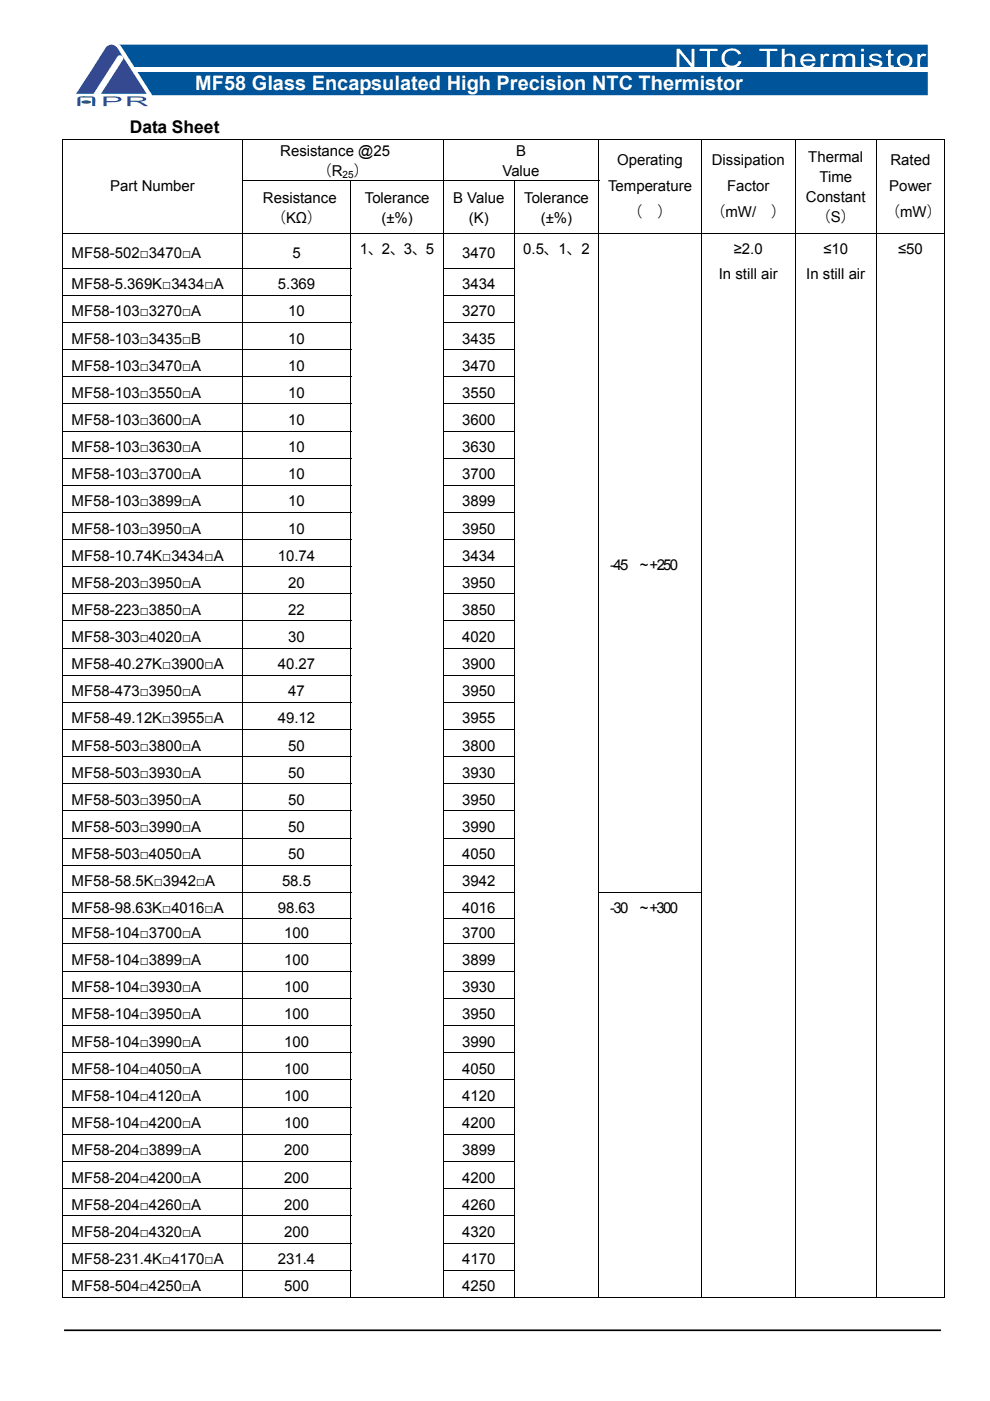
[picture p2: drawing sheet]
<svg xmlns="http://www.w3.org/2000/svg" width="210mm" height="297mm" viewBox="0 0 210 297" stroke-linecap="round" stroke-linejoin="round" font-family="sans-serif">
<path d="M25 9.5h171.8v10.7h-164.5l-6.2-9.7-.6-.9z" fill-rule="evenodd" fill="#00559a"/>
<path d="M22.7 9.8a1.59 1.59 0 0 1 2.5 .9l5.9 9.2h-15z" fill-rule="evenodd" fill="#354990"/>
<path d="M16.5 20.7a5.3 5.3 0 0 1 3.6 0l.1 1.8h-.6v-1.8h-2.5l-.1 1.8h-.6z" fill="#334990"/>
<path d="M25 11.9a.67 .67 0 0 1 .9-.1 .67 .67 0 0 1 .2 .8l-4.7 7.3h-1.6z" fill-rule="evenodd" fill="#fff"/>
<path d="M21.9 20.4a9.2 9.2 0 0 1 3.7 .4l.2 .3-.2 .2a4 4 0 0 1-2.6 .4h-.4v.8h-.7zM22.6 20.7v.7h1.6a.59 .59 0 0 0 .9-.4l-.6-.3zM27 20.4h2.5a1.47 1.47 0 0 1 1.5 .6 1.28 1.28 0 0 1-1.4 .6l.8 .2 1 .7h-.8l-.6-.4a2.71 2.71 0 0 0-2.3-.5v.9h-.7zM27.7 20.7v.7a4.7 4.7 0 0 0 2.6-.3v-.2l-.4-.2z" fill="#334990"/>
<path d="M17.3 21.5a1.65 1.65 0 0 1 2 .2 1.73 1.73 0 0 1-2-.1z" fill-rule="evenodd" fill="#00923f"/>
<g fill="#fff">
<path d="M28.4 14.4h170.6v.9h-170.6z"/>
<path d="M143.5 10.4h.7l2.5 3.1v-3.1h.6v3.9h-.7l-2.5-3.1v3.1h-.6zM148.4 10.4h3.8v.4h-1.6v3.5h-.6v-3.5h-1.6zM153.4 11a2.35 2.35 0 0 1 3.8 .4l-.6 .2a1.59 1.59 0 0 0-2.8-.1 1.59 1.59 0 0 0 1.3 2.4 1.35 1.35 0 0 0 1.5-1l.7 .1a2.18 2.18 0 0 1-3 1.2 2.18 2.18 0 0 1-.9-3.2zM161.1 10.4h3.8v.4h-1.6v3.5h-.7v-3.5h-1.5zM165.8 10.4h.6v1.3a1.27 1.27 0 0 1 1.3-.4 1.27 1.27 0 0 1 1 1v2h-.6v-1.9a.61 .61 0 0 0-.6-.6h-.5a1.3 1.3 0 0 0-.6 1.6v.9h-.6zM170.2 11.7a1.64 1.64 0 0 1 1.8-.2 1.64 1.64 0 0 1 1 1.5h-2.7a1.03 1.03 0 0 0 .9 1 1.03 1.03 0 0 0 1.1-.6h.6a1.62 1.62 0 0 1-2.3 .8 1.62 1.62 0 0 1-.4-2.5zM170.5 12.2l-.1 .4h1.9a1.01 1.01 0 0 0-.7-.8 1.01 1.01 0 0 0-1.1 .4zM174.1 11.4h.5v.5a.89 .89 0 0 1 1.3-.4l-.2 .5-.5-.1a1.25 1.25 0 0 0-.6 1.5v.9h-.5zM176.7 11.4h.5v.4a1.32 1.32 0 0 1 2 .1 1.15 1.15 0 0 1 1.2-.6 1.15 1.15 0 0 1 1 .9v2.1h-.6v-1.8a.74 .74 0 0 0-.8-.7 .74 .74 0 0 0-.7 .7v1.8h-.6v-2a.76 .76 0 0 0-.9-.5 .76 .76 0 0 0-.6 .8v1.7h-.5zM182.6 10.4h.6v.5h-.6zM182.6 11.4h.6v2.9h-.6zM184.5 11.8a1.64 1.64 0 0 1 2.5 .4h-.5a.88 .88 0 0 0-1.6 0l.3 .2 .9 .2a.9 .9 0 0 1 1 1.1 1.67 1.67 0 0 1-2.8-.3h.5l.1 .1a.93 .93 0 0 0 .8 .5 .93 .93 0 0 0 .8-.6l-.9-.4a.96 .96 0 0 1-1.1-1.2zM188.3 10.7l.6-.3v1h.6v.4h-.6v1.9l.6 .2 .1 .4h-.3a.68 .68 0 0 1-1-.6v-1.9h-.4v-.4h.4zM190.7 11.8a1.6 1.6 0 0 1 2.3 0 1.6 1.6 0 0 1-.1 2.3 1.61 1.61 0 0 1-2.2-.1 1.61 1.61 0 0 1 0-2.2zM191.2 12a1.11 1.11 0 0 0 .1 1.8 1.11 1.11 0 0 0 1.7-.8 1.11 1.11 0 0 0-1.5-1.2zM194.6 11.4h.5v.5a.89 .89 0 0 1 1.4-.4l-.2 .5-.6-.1a1.3 1.3 0 0 0-.6 1.5l.1 .9h-.6z"/>
</g>
<path d="M13.6 282h186" fill="none" stroke="#000" stroke-width=".35"/>
<g fill="#000">
<path d="M13.2 29.6h.2v.1h-.2zM13.2 38.2h.2v.2h-.2zM148.7 38.2h.1v.2h-.1zM168.6 38.2h.2v.2h-.2zM185.8 38.2h.1v.2h-.1zM200.3 29.6h.2v.1h-.2zM200.3 38.2h.2v.2h-.2zM126.9 56.8h.2v.2h-.2zM148.7 56.8h.1v.2h-.1zM168.6 56.8h.2v.2h-.2zM185.8 56.8h.1v.2h-.1zM200.3 56.8h.2v.2h-.2z"/>
<path d="M126.9 62.5h.2v.2h-.2zM126.9 68.3h.2v.2h-.2zM126.9 74h.2v.2h-.2zM126.9 79.8h.2v.2h-.2zM148.7 62.5h.1v.2h-.1zM148.7 68.3h.1v.2h-.1zM148.7 74h.1v.2h-.1zM148.7 79.8h.1v.2h-.1zM168.6 62.5h.2v.2h-.2zM168.6 68.3h.2v.2h-.2zM168.6 74h.2v.2h-.2zM168.6 79.8h.2v.2h-.2z"/>
<path d="M185.8 62.5h.1v.2h-.1zM185.8 68.3h.1v.2h-.1zM185.8 74h.1v.2h-.1zM185.8 79.8h.1v.2h-.1zM200.3 62.5h.2v.2h-.2zM200.3 68.3h.2v.2h-.2zM200.3 74h.2v.2h-.2zM200.3 79.8h.2v.2h-.2zM126.9 85.6h.2v.1h-.2zM126.9 91.3h.2v.2h-.2zM126.9 97.1h.2v.1h-.2zM148.7 85.6h.1v.1h-.1z"/>
<path d="M148.7 91.3h.1v.2h-.1zM148.7 97.1h.1v.1h-.1zM168.6 85.6h.2v.1h-.2zM168.6 91.3h.2v.2h-.2zM168.6 97.1h.2v.1h-.2zM185.8 85.6h.1v.1h-.1zM185.8 91.3h.1v.2h-.1zM185.8 97.1h.1v.1h-.1zM200.3 85.6h.2v.1h-.2zM200.3 91.3h.2v.2h-.2zM200.3 97.1h.2v.1h-.2zM126.9 102.8h.2v.2h-.2z"/>
<path d="M126.9 108.6h.2v.1h-.2zM126.9 114.3h.2v.2h-.2zM148.7 102.8h.1v.2h-.1zM148.7 108.6h.1v.1h-.1zM148.7 114.3h.1v.2h-.1zM168.6 102.8h.2v.2h-.2zM168.6 108.6h.2v.1h-.2zM168.6 114.3h.2v.2h-.2zM185.8 102.8h.1v.2h-.1zM185.8 108.6h.1v.1h-.1zM185.8 114.3h.1v.2h-.1zM200.3 102.8h.2v.2h-.2z"/>
<path d="M200.3 108.6h.2v.1h-.2zM200.3 114.3h.2v.2h-.2zM126.9 120.1h.2v.1h-.2zM126.9 125.8h.2v.2h-.2zM126.9 131.6h.2v.1h-.2zM126.9 137.3h.2v.2h-.2zM148.7 120.1h.1v.1h-.1zM148.7 125.8h.1v.2h-.1zM148.7 131.6h.1v.1h-.1zM148.7 137.3h.1v.2h-.1zM168.6 120.1h.2v.1h-.2zM168.6 125.8h.2v.2h-.2z"/>
<path d="M168.6 131.6h.2v.1h-.2zM168.6 137.3h.2v.2h-.2zM185.8 120.1h.1v.1h-.1zM185.8 125.8h.1v.2h-.1zM185.8 131.6h.1v.1h-.1zM185.8 137.3h.1v.2h-.1zM200.3 120.1h.2v.1h-.2zM200.3 125.8h.2v.2h-.2zM200.3 131.6h.2v.1h-.2zM200.3 137.3h.2v.2h-.2zM126.9 143.1h.2v.2h-.2zM126.9 148.8h.2v.2h-.2z"/>
<path d="M126.9 154.6h.2v.1h-.2zM148.7 143.1h.1v.2h-.1zM148.7 148.8h.1v.2h-.1zM148.7 154.6h.1v.1h-.1zM168.6 143.1h.2v.2h-.2zM168.6 148.8h.2v.2h-.2zM168.6 154.6h.2v.1h-.2zM185.8 143.1h.1v.2h-.1zM185.8 148.8h.1v.2h-.1zM185.8 154.6h.1v.1h-.1zM200.3 143.1h.2v.2h-.2zM200.3 148.8h.2v.2h-.2z"/>
<path d="M200.3 154.6h.2v.1h-.2zM126.9 160.3h.2v.2h-.2zM126.9 166.1h.2v.2h-.2zM126.9 171.8h.2v.2h-.2zM126.9 177.6h.2v.2h-.2zM148.7 160.3h.1v.2h-.1zM148.7 166.1h.1v.2h-.1zM148.7 171.8h.1v.2h-.1zM148.7 177.6h.1v.2h-.1zM168.6 160.3h.2v.2h-.2zM168.6 166.1h.2v.2h-.2zM168.6 171.8h.2v.2h-.2z"/>
<path d="M168.6 177.6h.2v.2h-.2zM185.8 160.3h.1v.2h-.1zM185.8 166.1h.1v.2h-.1zM185.8 171.8h.1v.2h-.1zM185.8 177.6h.1v.2h-.1zM200.3 160.3h.2v.2h-.2zM200.3 166.1h.2v.2h-.2zM200.3 171.8h.2v.2h-.2zM200.3 177.6h.2v.2h-.2zM126.9 183.3h.2v.2h-.2zM126.9 194.6h.2v.1h-.2zM148.7 183.3h.1v.2h-.1z"/>
<path d="M148.7 194.6h.1v.1h-.1zM168.6 183.3h.2v.2h-.2zM168.6 189.1h.2v.2h-.2zM168.6 194.6h.2v.1h-.2zM185.8 183.3h.1v.2h-.1zM185.8 189.1h.1v.2h-.1zM185.8 194.6h.1v.1h-.1zM200.3 183.3h.2v.2h-.2zM200.3 189.1h.2v.2h-.2zM200.3 194.6h.2v.1h-.2zM126.9 200h.2v.2h-.2zM126.9 205.8h.2v.2h-.2z"/>
<path d="M126.9 211.6h.2v.1h-.2zM126.9 217.3h.2v.2h-.2zM148.7 200h.1v.2h-.1zM148.7 205.8h.1v.2h-.1zM148.7 211.6h.1v.1h-.1zM148.7 217.3h.1v.2h-.1zM168.6 200h.2v.2h-.2zM168.6 205.8h.2v.2h-.2zM168.6 211.6h.2v.1h-.2zM168.6 217.3h.2v.2h-.2zM185.8 200h.1v.2h-.1zM185.8 205.8h.1v.2h-.1z"/>
<path d="M185.8 211.6h.1v.1h-.1zM185.8 217.3h.1v.2h-.1zM200.3 200h.2v.2h-.2zM200.3 205.8h.2v.2h-.2zM200.3 211.6h.2v.1h-.2zM200.3 217.3h.2v.2h-.2zM126.9 223.1h.2v.2h-.2zM126.9 228.9h.2v.1h-.2zM126.9 234.6h.2v.2h-.2zM148.7 223.1h.1v.2h-.1zM148.7 228.9h.1v.1h-.1zM148.7 234.6h.1v.2h-.1z"/>
<path d="M168.6 223.1h.2v.2h-.2zM168.6 228.9h.2v.1h-.2zM168.6 234.6h.2v.2h-.2zM185.8 223.1h.1v.2h-.1zM185.8 228.9h.1v.1h-.1zM185.8 234.6h.1v.2h-.1zM200.3 223.1h.2v.2h-.2zM200.3 228.9h.2v.1h-.2zM200.3 234.6h.2v.2h-.2zM126.9 240.4h.2v.2h-.2zM126.9 246.2h.2v.1h-.2zM126.9 251.9h.2v.2h-.2z"/>
<path d="M126.9 257.7h.2v.2h-.2zM148.7 240.4h.1v.2h-.1zM148.7 246.2h.1v.1h-.1zM148.7 251.9h.1v.2h-.1zM148.7 257.7h.1v.2h-.1zM168.6 240.4h.2v.2h-.2zM168.6 246.2h.2v.1h-.2zM168.6 251.9h.2v.2h-.2zM168.6 257.7h.2v.2h-.2zM185.8 240.4h.1v.2h-.1zM185.8 246.2h.1v.1h-.1zM185.8 251.9h.1v.2h-.1z"/>
<path d="M185.8 257.7h.1v.2h-.1zM200.3 240.4h.2v.2h-.2zM200.3 246.2h.2v.1h-.2zM200.3 251.9h.2v.2h-.2zM200.3 257.7h.2v.2h-.2zM126.9 263.5h.2v.2h-.2zM126.9 269.2h.2v.2h-.2zM148.7 263.5h.1v.2h-.1zM148.7 269.2h.1v.2h-.1zM168.6 263.5h.2v.2h-.2zM168.6 269.2h.2v.2h-.2zM185.8 263.5h.1v.2h-.1z"/>
<path d="M185.8 269.2h.1v.2h-.1zM200.3 263.5h.2v.2h-.2zM200.3 269.2h.2v.2h-.2zM200.3 275h.2v.2h-.2z"/>
</g>
<g fill="none" stroke="#000" stroke-width=".21">
<path d="M13.2 29.7h187.3M13.3 29.7v8.5M13.3 38.4v11M51.3 38.3h75.8M51.4 29.7v8.5M51.4 38.4v11M74.4 38.4v11M94 29.7v8.5M94 38.4v11M109.1 38.4v11M127 29.7v8.5M127 38.4v11"/>
<path d="M148.7 29.7v8.5M148.7 38.4v11M168.7 29.7v8.5M168.7 38.4v11M185.8 29.7v8.5M185.8 38.4v11M200.4 29.7v8.5M200.4 38.4v11M13.2 49.4h187.3M13.2 56.9h61.3M13.3 49.5v7.3M13.3 57v5.5"/>
<path d="M51.4 49.5v7.3M51.4 57v5.5M74.4 49.5v7.3M74.4 57v5.5M93.9 56.9h15.3M94 49.5v7.3M94 57v5.5M109.1 49.5v7.3M109.1 57v5.5M127 49.5v7.3M127 57v5.5M148.7 49.5v7.3"/>
<path d="M148.7 57v5.5M168.7 49.5v7.3M168.7 57v5.5M185.8 49.5v7.3M185.8 57v5.5M200.4 49.5v7.3M200.4 57v5.5M13.2 62.6h61.3M13.2 68.4h61.3M13.2 74.1h61.3M13.2 79.9h61.3M13.3 62.7v5.6"/>
<path d="M13.3 68.5v5.5M13.3 74.2v5.6M13.3 80v5.6M51.4 62.7v5.6M51.4 68.5v5.5M51.4 74.2v5.6M51.4 80v5.6M74.4 62.7v5.6M74.4 68.5v5.5M74.4 74.2v5.6M74.4 80v5.6M93.9 62.6h15.3"/>
<path d="M93.9 68.4h15.3M93.9 74.1h15.3M93.9 79.9h15.3M94 62.7v5.6M94 68.5v5.5M94 74.2v5.6M94 80v5.6M109.1 62.7v5.6M109.1 68.5v5.5M109.1 74.2v5.6M109.1 80v5.6M127 62.7v5.6"/>
<path d="M127 68.5v5.5M127 74.2v5.6M127 80v5.6M148.7 62.7v5.6M148.7 68.5v5.5M148.7 74.2v5.6M148.7 80v5.6M168.7 62.7v5.6M168.7 68.5v5.5M168.7 74.2v5.6M168.7 80v5.6M185.8 62.7v5.6"/>
<path d="M185.8 68.5v5.5M185.8 74.2v5.6M185.8 80v5.6M200.4 62.7v5.6M200.4 68.5v5.5M200.4 74.2v5.6M200.4 80v5.6M13.2 85.6h61.3M13.2 91.4h61.3M13.2 97.2h61.3M13.3 85.7v5.6M13.3 91.5v5.6"/>
<path d="M13.3 97.2v5.6M51.4 85.7v5.6M51.4 91.5v5.6M51.4 97.2v5.6M74.4 85.7v5.6M74.4 91.5v5.6M74.4 97.2v5.6M93.9 85.6h15.3M93.9 91.4h15.3M93.9 97.2h15.3M94 85.7v5.6M94 91.5v5.6"/>
<path d="M94 97.2v5.6M109.1 85.7v5.6M109.1 91.5v5.6M109.1 97.2v5.6M127 85.7v5.6M127 91.5v5.6M127 97.2v5.6M148.7 85.7v5.6M148.7 91.5v5.6M148.7 97.2v5.6M168.7 85.7v5.6M168.7 91.5v5.6"/>
<path d="M168.7 97.2v5.6M185.8 85.7v5.6M185.8 91.5v5.6M185.8 97.2v5.6M200.4 85.7v5.6M200.4 91.5v5.6M200.4 97.2v5.6M13.2 102.9h61.3M13.2 108.6h61.3M13.2 114.4h61.3M13.3 103v5.6M13.3 108.7v5.6"/>
<path d="M13.3 114.5v5.6M51.4 103v5.6M51.4 108.7v5.6M51.4 114.5v5.6M74.4 103v5.6M74.4 108.7v5.6M74.4 114.5v5.6M93.9 102.9h15.3M93.9 108.6h15.3M93.9 114.4h15.3M94 103v5.6M94 108.7v5.6"/>
<path d="M94 114.5v5.6M109.1 103v5.6M109.1 108.7v5.6M109.1 114.5v5.6M127 103v5.6M127 108.7v5.6M127 114.5v5.6M148.7 103v5.6M148.7 108.7v5.6M148.7 114.5v5.6M168.7 103v5.6M168.7 108.7v5.6"/>
<path d="M168.7 114.5v5.6M185.8 103v5.6M185.8 108.7v5.6M185.8 114.5v5.6M200.4 103v5.6M200.4 108.7v5.6M200.4 114.5v5.6M13.2 120.2h61.3M13.2 125.9h61.3M13.2 131.7h61.3M13.2 137.4h61.3M13.3 120.2v5.6"/>
<path d="M13.3 126v5.6M13.3 131.7v5.6M13.3 137.5v5.6M51.4 120.2v5.6M51.4 126v5.6M51.4 131.7v5.6M51.4 137.5v5.6M74.4 120.2v5.6M74.4 126v5.6M74.4 131.7v5.6M74.4 137.5v5.6M93.9 120.2h15.3"/>
<path d="M93.9 125.9h15.3M93.9 131.7h15.3M93.9 137.4h15.3M94 120.2v5.6M94 126v5.6M94 131.7v5.6M94 137.5v5.6M109.1 120.2v5.6M109.1 126v5.6M109.1 131.7v5.6M109.1 137.5v5.6M127 120.2v5.6"/>
<path d="M127 126v5.6M127 131.7v5.6M127 137.5v5.6M148.7 120.2v5.6M148.7 126v5.6M148.7 131.7v5.6M148.7 137.5v5.6M168.7 120.2v5.6M168.7 126v5.6M168.7 131.7v5.6M168.7 137.5v5.6M185.8 120.2v5.6"/>
<path d="M185.8 126v5.6M185.8 131.7v5.6M185.8 137.5v5.6M200.4 120.2v5.6M200.4 126v5.6M200.4 131.7v5.6M200.4 137.5v5.6M13.2 143.2h61.3M13.2 148.9h61.3M13.2 154.7h61.3M13.3 143.3v5.5M13.3 149v5.6"/>
<path d="M13.3 154.7v5.6M51.4 143.3v5.5M51.4 149v5.6M51.4 154.7v5.6M74.4 143.3v5.5M74.4 149v5.6M74.4 154.7v5.6M93.9 143.2h15.3M93.9 148.9h15.3M93.9 154.7h15.3M94 143.3v5.5M94 149v5.6"/>
<path d="M94 154.7v5.6M109.1 143.3v5.5M109.1 149v5.6M109.1 154.7v5.6M127 143.3v5.5M127 149v5.6M127 154.7v5.6M148.7 143.3v5.5M148.7 149v5.6M148.7 154.7v5.6M168.7 143.3v5.5M168.7 149v5.6"/>
<path d="M168.7 154.7v5.6M185.8 143.3v5.5M185.8 149v5.6M185.8 154.7v5.6M200.4 143.3v5.5M200.4 149v5.6M200.4 154.7v5.6M13.2 160.4h61.3M13.2 166.2h61.3M13.2 171.9h61.3M13.2 177.7h61.3M13.3 160.5v5.6"/>
<path d="M13.3 166.3v5.5M13.3 172v5.6M13.3 177.8v5.5M51.4 160.5v5.6M51.4 166.3v5.5M51.4 172v5.6M51.4 177.8v5.5M74.4 160.5v5.6M74.4 166.3v5.5M74.4 172v5.6M74.4 177.8v5.5M93.9 160.4h15.3"/>
<path d="M93.9 166.2h15.3M93.9 171.9h15.3M93.9 177.7h15.3M94 160.5v5.6M94 166.3v5.5M94 172v5.6M94 177.8v5.5M109.1 160.5v5.6M109.1 166.3v5.5M109.1 172v5.6M109.1 177.8v5.5M127 160.5v5.6"/>
<path d="M127 166.3v5.5M127 172v5.6M127 177.8v5.5M148.7 160.5v5.6M148.7 166.3v5.5M148.7 172v5.6M148.7 177.8v5.5M168.7 160.5v5.6M168.7 166.3v5.5M168.7 172v5.6M168.7 177.8v5.5M185.8 160.5v5.6"/>
<path d="M185.8 166.3v5.5M185.8 172v5.6M185.8 177.8v5.5M200.4 160.5v5.6M200.4 166.3v5.5M200.4 172v5.6M200.4 177.8v5.5M13.2 183.4h61.3M13.2 189.2h61.3M13.2 194.6h61.3M13.3 183.5v5.6M13.3 189.3v5.3"/>
<path d="M13.3 194.7v5.3M51.4 183.5v5.6M51.4 189.3v5.3M51.4 194.7v5.3M74.4 183.5v5.6M74.4 189.3v5.3M74.4 194.7v5.3M93.9 183.4h15.3M93.9 189.2h15.3M93.9 194.6h15.3M94 183.5v5.6M94 189.3v5.3"/>
<path d="M94 194.7v5.3M109.1 183.5v5.6M109.1 189.3v5.3M109.1 194.7v5.3M126.9 189.2h21.9M127 183.5v5.6M127 189.3v5.3M127 194.7v5.3M148.7 183.5v5.6M148.7 189.3v5.3M148.7 194.7v5.3M168.7 183.5v5.6"/>
<path d="M168.7 189.3v5.3M168.7 194.7v5.3M185.8 183.5v5.6M185.8 189.3v5.3M185.8 194.7v5.3M200.4 183.5v5.6M200.4 189.3v5.3M200.4 194.7v5.3M13.2 200.1h61.3M13.2 205.9h61.3M13.2 211.6h61.3M13.2 217.4h61.3"/>
<path d="M13.3 200.2v5.6M13.3 206v5.6M13.3 211.7v5.6M13.3 217.5v5.6M51.4 200.2v5.6M51.4 206v5.6M51.4 211.7v5.6M51.4 217.5v5.6M74.4 200.2v5.6M74.4 206v5.6M74.4 211.7v5.6M74.4 217.5v5.6"/>
<path d="M93.9 200.1h15.3M93.9 205.9h15.3M93.9 211.6h15.3M93.9 217.4h15.3M94 200.2v5.6M94 206v5.6M94 211.7v5.6M94 217.5v5.6M109.1 200.2v5.6M109.1 206v5.6M109.1 211.7v5.6M109.1 217.5v5.6"/>
<path d="M127 200.2v5.6M127 206v5.6M127 211.7v5.6M127 217.5v5.6M148.7 200.2v5.6M148.7 206v5.6M148.7 211.7v5.6M148.7 217.5v5.6M168.7 200.2v5.6M168.7 206v5.6M168.7 211.7v5.6M168.7 217.5v5.6"/>
<path d="M185.8 200.2v5.6M185.8 206v5.6M185.8 211.7v5.6M185.8 217.5v5.6M200.4 200.2v5.6M200.4 206v5.6M200.4 211.7v5.6M200.4 217.5v5.6M13.2 223.2h61.3M13.2 229h61.3M13.2 234.7h61.3M13.3 223.3v5.6"/>
<path d="M13.3 229v5.6M13.3 234.8v5.6M51.4 223.3v5.6M51.4 229v5.6M51.4 234.8v5.6M74.4 223.3v5.6M74.4 229v5.6M74.4 234.8v5.6M93.9 223.2h15.3M93.9 229h15.3M93.9 234.7h15.3M94 223.3v5.6"/>
<path d="M94 229v5.6M94 234.8v5.6M109.1 223.3v5.6M109.1 229v5.6M109.1 234.8v5.6M127 223.3v5.6M127 229v5.6M127 234.8v5.6M148.7 223.3v5.6M148.7 229v5.6M148.7 234.8v5.6M168.7 223.3v5.6"/>
<path d="M168.7 229v5.6M168.7 234.8v5.6M185.8 223.3v5.6M185.8 229v5.6M185.8 234.8v5.6M200.4 223.3v5.6M200.4 229v5.6M200.4 234.8v5.6M13.2 240.5h61.3M13.2 246.3h61.3M13.2 252h61.3M13.2 257.8h61.3"/>
<path d="M13.3 240.6v5.6M13.3 246.3v5.6M13.3 252.1v5.6M13.3 257.9v5.6M51.4 240.6v5.6M51.4 246.3v5.6M51.4 252.1v5.6M51.4 257.9v5.6M74.4 240.6v5.6M74.4 246.3v5.6M74.4 252.1v5.6M74.4 257.9v5.6"/>
<path d="M93.9 240.5h15.3M93.9 246.3h15.3M93.9 252h15.3M93.9 257.8h15.3M94 240.6v5.6M94 246.3v5.6M94 252.1v5.6M94 257.9v5.6M109.1 240.6v5.6M109.1 246.3v5.6M109.1 252.1v5.6M109.1 257.9v5.6"/>
<path d="M127 240.6v5.6M127 246.3v5.6M127 252.1v5.6M127 257.9v5.6M148.7 240.6v5.6M148.7 246.3v5.6M148.7 252.1v5.6M148.7 257.9v5.6M168.7 240.6v5.6M168.7 246.3v5.6M168.7 252.1v5.6M168.7 257.9v5.6"/>
<path d="M185.8 240.6v5.6M185.8 246.3v5.6M185.8 252.1v5.6M185.8 257.9v5.6M200.4 240.6v5.6M200.4 246.3v5.6M200.4 252.1v5.6M200.4 257.9v5.6M13.2 263.6h61.3M13.2 269.3h61.3M13.2 275.1h38.1M13.3 263.7v5.5"/>
<path d="M13.3 269.4v5.8M51.4 263.7v5.5M51.4 269.4v5.8M51.5 275.1h22.9M74.4 263.7v5.5M74.4 269.4v5.8M74.5 275.1h19.4M93.9 263.6h15.3M93.9 269.3h15.3M94 263.7v5.5M94 269.4v5.8M94.1 275.1h14.9"/>
<path d="M109.1 263.7v5.5M109.1 269.4v5.8M109.2 275.1h17.7M127 263.7v5.5M127 269.4v5.8M127.1 275.1h21.6M148.7 263.7v5.5M148.7 269.4v5.8M148.8 275.1h19.8M168.7 263.7v5.5M168.7 269.4v5.8M168.8 275.1h17"/>
<path d="M185.8 263.7v5.5M185.8 269.4v5.8M185.9 275.1h14.4M200.4 263.7v5.5M200.4 269.4v5.8"/>
</g>
<text font-size="4.2" fill="#fff" x="41.4" y="19.1">MF58 Glass Encapsulated High Precision NTC Thermistor</text>
<text font-size="3.7" x="27.5" y="28.2">Data Sheet</text>
<g font-size="3.2">
<text x="59.5" y="33.1">Resistance @25</text>
<text x="109.5" y="33.1">B</text>
<text x="130.9" y="35.1">Operating</text>
<text x="151" y="35.1">Dissipation</text>
<text x="171.4" y="34.4">Thermal</text>
<text x="188.9" y="35.1">Rated</text>
<text x="23.3" y="40.6">Part Number</text>
<text x="67.2" y="37.4">（R</text>
<text x="75" y="37.4">）</text>
<text x="106.6" y="37.4">Value</text>
<text x="129" y="40.6">Temperature</text>
<text x="154.2" y="40.6">Factor</text>
<text x="173.8" y="38.6">Time</text>
<text x="188.6" y="40.6">Power</text>
<text x="55.8" y="43">Resistance</text>
<text x="57.5" y="47.3">（KΩ）</text>
<text x="77.4" y="43">Tolerance</text>
<text x="80.9" y="47.3">(±%)</text>
<text x="96.1" y="43">B Value</text>
<text x="99.4" y="47.3">(K)</text>
<text x="111.2" y="43">Tolerance</text>
<text x="114.7" y="47.3">(±%)</text>
<text x="133.1" y="46.1">（</text>
<text x="139.4" y="46.1">）</text>
<text x="150.7" y="46.1">（mW/</text>
<text x="163.6" y="46.1">）</text>
<text x="170.9" y="42.8">Constant</text>
<text x="173" y="47.1">（S）</text>
<text x="187.7" y="46.1">（mW）</text>
<text x="76.4" y="53.8">1、2、3、5</text>
<text x="111" y="53.8">0.5、1、2</text>
<text x="155.6" y="53.8">≥2.0</text>
<text x="174.6" y="53.8">≤10</text>
<text x="190.5" y="53.8">≤50</text>
<text x="15.2" y="54.7">MF58-502□3470□A</text>
<text x="62" y="54.7">5</text>
<text x="98" y="54.7">3470</text>
<text x="152.5" y="59.1">In still air</text>
<text x="171" y="59.1">In still air</text>
<text x="15.2" y="61.3">MF58-5.369K□3434□A</text>
<text x="58.9" y="61.3">5.369</text>
<text x="98" y="61.3">3434</text>
<text x="15.2" y="67.1">MF58-103□3270□A</text>
<text x="61.1" y="67.1">10</text>
<text x="98" y="67.1">3270</text>
<text x="15.2" y="72.9">MF58-103□3435□B</text>
<text x="61.1" y="72.9">10</text>
<text x="98" y="72.9">3435</text>
<text x="15.2" y="78.6">MF58-103□3470□A</text>
<text x="61.1" y="78.6">10</text>
<text x="98" y="78.6">3470</text>
<text x="15.2" y="84.3">MF58-103□3550□A</text>
<text x="61.1" y="84.3">10</text>
<text x="98" y="84.3">3550</text>
<text x="15.2" y="90.1">MF58-103□3600□A</text>
<text x="15.2" y="95.9">MF58-103□3630□A</text>
<text x="61.1" y="90.1">10</text>
<text x="61.1" y="95.9">10</text>
<text x="98" y="90.1">3600</text>
<text x="98" y="95.9">3630</text>
<text x="15.2" y="101.6">MF58-103□3700□A</text>
<text x="61.1" y="101.6">10</text>
<text x="98" y="101.6">3700</text>
<text x="15.2" y="107.4">MF58-103□3899□A</text>
<text x="61.1" y="107.4">10</text>
<text x="98" y="107.4">3899</text>
<text x="15.2" y="113.1">MF58-103□3950□A</text>
<text x="61.1" y="113.1">10</text>
<text x="98" y="113.1">3950</text>
<text x="15.2" y="118.9">MF58-10.74K□3434□A</text>
<text x="58.9" y="118.9">10.74</text>
<text x="98" y="118.9">3434</text>
<text x="15.2" y="124.6">MF58-203□3950□A</text>
<text x="61.1" y="124.6">20</text>
<text x="98" y="124.6">3950</text>
<text x="129.4" y="120.8">-45</text>
<text x="135.7" y="120.8">~+250</text>
<text x="15.2" y="130.4">MF58-223□3850□A</text>
<text x="61.1" y="130.4">22</text>
<text x="98" y="130.4">3850</text>
<text x="15.2" y="136.1">MF58-303□4020□A</text>
<text x="61.1" y="136.1">30</text>
<text x="98" y="136.1">4020</text>
<text x="15.2" y="141.9">MF58-40.27K□3900□A</text>
<text x="58.9" y="141.9">40.27</text>
<text x="98" y="141.9">3900</text>
<text x="15.2" y="147.6">MF58-473□3950□A</text>
<text x="61.1" y="147.6">47</text>
<text x="98" y="147.6">3950</text>
<text x="15.2" y="153.4">MF58-49.12K□3955□A</text>
<text x="58.9" y="153.4">49.12</text>
<text x="98" y="153.4">3955</text>
<text x="15.2" y="159.1">MF58-503□3800□A</text>
<text x="61.1" y="159.1">50</text>
<text x="98" y="159.1">3800</text>
<text x="15.2" y="164.9">MF58-503□3930□A</text>
<text x="61.1" y="164.9">50</text>
<text x="98" y="164.9">3930</text>
<text x="15.2" y="170.6">MF58-503□3950□A</text>
<text x="61.1" y="170.6">50</text>
<text x="98" y="170.6">3950</text>
<text x="15.2" y="176.4">MF58-503□3990□A</text>
<text x="61.1" y="176.4">50</text>
<text x="98" y="176.4">3990</text>
<text x="15.2" y="182.1">MF58-503□4050□A</text>
<text x="61.1" y="182.1">50</text>
<text x="98" y="182.1">4050</text>
<text x="15.2" y="187.9">MF58-58.5K□3942□A</text>
<text x="59.8" y="187.9">58.5</text>
<text x="98" y="187.9">3942</text>
<text x="15.2" y="193.5">MF58-98.63K□4016□A</text>
<text x="58.9" y="193.5">98.63</text>
<text x="98" y="193.5">4016</text>
<text x="129.4" y="193.5">-30</text>
<text x="135.7" y="193.5">~+300</text>
<text x="15.2" y="199">MF58-104□3700□A</text>
<text x="60.3" y="199">100</text>
<text x="98" y="199">3700</text>
<text x="15.2" y="204.6">MF58-104□3899□A</text>
<text x="60.3" y="204.6">100</text>
<text x="98" y="204.6">3899</text>
<text x="15.2" y="210.4">MF58-104□3930□A</text>
<text x="60.3" y="210.4">100</text>
<text x="98" y="210.4">3930</text>
<text x="15.2" y="216.1">MF58-104□3950□A</text>
<text x="15.2" y="221.9">MF58-104□3990□A</text>
<text x="60.3" y="216.1">100</text>
<text x="60.3" y="221.9">100</text>
<text x="98" y="216.1">3950</text>
<text x="98" y="221.9">3990</text>
<text x="15.2" y="227.6">MF58-104□4050□A</text>
<text x="60.3" y="227.6">100</text>
<text x="98" y="227.6">4050</text>
<text x="15.2" y="233.4">MF58-104□4120□A</text>
<text x="60.3" y="233.4">100</text>
<text x="98" y="233.4">4120</text>
<text x="15.2" y="239.2">MF58-104□4200□A</text>
<text x="60.3" y="239.2">100</text>
<text x="98" y="239.2">4200</text>
<text x="15.2" y="245">MF58-204□3899□A</text>
<text x="60.3" y="245">200</text>
<text x="98" y="245">3899</text>
<text x="15.2" y="250.7">MF58-204□4200□A</text>
<text x="60.3" y="250.7">200</text>
<text x="98" y="250.7">4200</text>
<text x="15.2" y="256.5">MF58-204□4260□A</text>
<text x="60.3" y="256.5">200</text>
<text x="98" y="256.5">4260</text>
<text x="15.2" y="262.3">MF58-204□4320□A</text>
<text x="60.3" y="262.3">200</text>
<text x="98" y="262.3">4320</text>
<text x="15.2" y="268">MF58-231.4K□4170□A</text>
<text x="58.9" y="268">231.4</text>
<text x="98" y="268">4170</text>
<text x="15.2" y="273.8">MF58-504□4250□A</text>
<text x="60.3" y="273.8">500</text>
<text x="98" y="273.8">4250</text>
</g>
<text font-size="2.1" x="72.6" y="37.7">25</text>
</svg>
